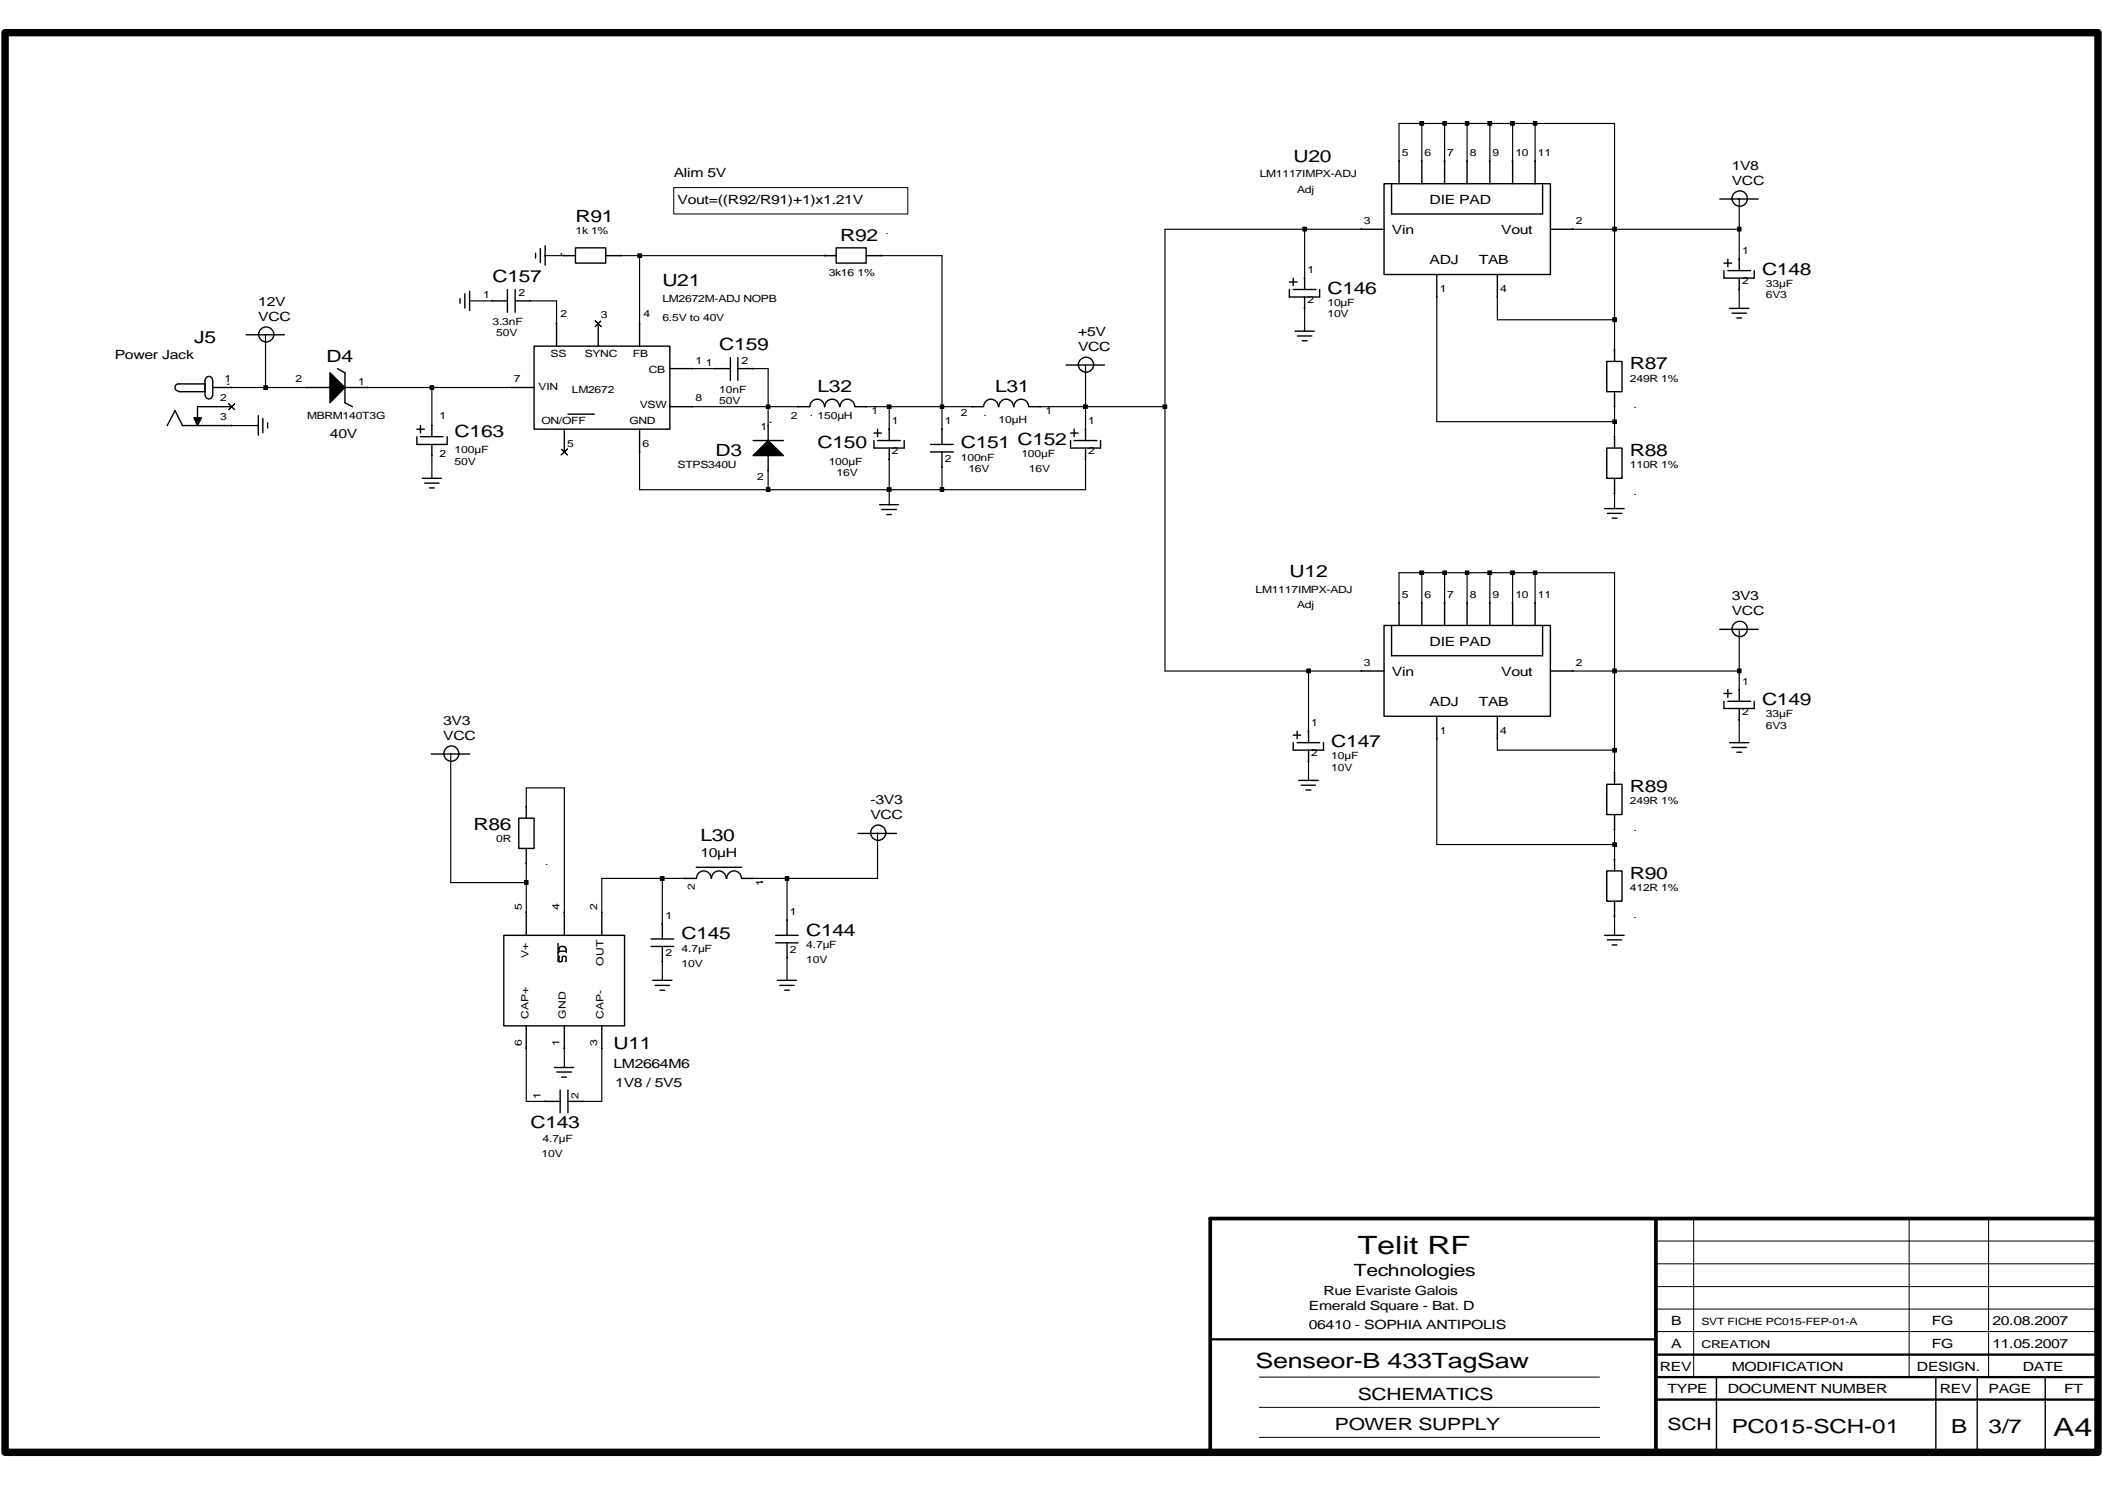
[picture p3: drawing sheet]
<svg xmlns="http://www.w3.org/2000/svg" width="297mm" height="210mm" viewBox="0 0 297 210" stroke-linecap="round" stroke-linejoin="round" font-family="sans-serif">
<g fill="none" stroke="#000" stroke-width=".16">
<path d="M200.8 17.4v5.4M204 17.4v5.4M207.2 17.4v5.4M210.4 17.4v5.4M213.7 17.4v5.4M216.8 17.4v5.4M77 36.1h2.7M87.7 36.1h28.8M90.3 36.1v9.6M124.5 36.1h8.6v24.5M184.3 32.4v6.9M192.3 32.4h-27.8v62.4h27.8"/>
<path d="M197.6 22.8v-5.4h30.4v32M222.2 32.4h23.5M245.7 28.1v8.5M32.7 54.7h10.7M37.5 47.3v7.4M51.9 54.7h20.3M61 54.7v5.4M66.3 42.5h3.2M74.9 42.5h3.7v3.2M97.8 52.1h3.2M97.8 57.4h14.9M106.4 52.1h2.1v8"/>
<path d="M122.3 57.4h15M125.6 57.4v3.2M146.9 57.4h17.6M153.3 51.6v9M184.3 43.6v3.2M202.9 42v17.6h25.1M211.5 42v3.2h16.5M228 57.4v4.3M245.7 40.9v2.7M32.7 60.1h3.8M61 64.3v3.3M90.3 63.8v5.4h63v-4.3"/>
<path d="M108.5 66.5v2.7M125.6 64.9v6.4M133.1 66v3.2M228 69.7v2.1M184.8 94.8v8.5M197.6 85.2v-4.3h30.4v28.3M200.8 80.9v4.3M204 80.9v4.3M207.2 80.9v4.3M210.4 80.9v4.3M213.7 80.9v4.3M216.8 80.9v4.3"/>
<path d="M222.2 94.8h23.5M245.7 88.9v8.5M63.7 106.5v18.2h10.6M74.3 114v-2.7h5.4v17.6M123.9 117.7v6.4h-17.5M184.8 107.6v2.6M202.9 104.4v14.9h25.1M211.5 104.4v1.6h16.5M228 117.2v4.2M245.7 101.7v3.2M74.3 122v6.9M93.6 124.1v6.4"/>
<path d="M93.6 135.8v2.7M96.8 124.1h-11.8v4.8M111.2 124.1v5.9M111.2 135.3v3.2M228 129.5v2.6M74.3 148.1v7.5h2.7M79.7 148.1v2.7M85 148.1v7.5h-2.7"/>
</g>
<path d="M233.9 172.1v32.5M296.3 172.1h-125.4v33" fill="none" stroke="#000" stroke-width=".52"/>
<g fill="none" stroke="#000" stroke-width=".14">
<path d="M200.5 17.2h.6v.5h-.6zM203.8 17.2h.5v.5h-.5zM207 17.2h.5v.5h-.5zM210.1 17.2h.6v.5h-.6zM213.4 17.2h.5v.5h-.5zM216.6 17.2h.5v.5h-.5zM77 36v.1v.1zM79.6 36.1h.1zM87.6 36.1h.1zM90.1 35.9h.5v.5h-.5zM95.2 26.5h33v3.7h-33zM116.5 36.1v.1z"/>
<path d="M124.5 36v.2zM184 32.1h.5v.5h-.5zM184.2 39.2l.1 .1zM192.2 32.3l.1 .1zM197.6 22.7v.1zM200.7 22.7l.1 .1zM204 22.7h.1l-.1 .1zM207.2 22.7v.1zM210.4 22.7v.1zM213.6 22.7v.1zM216.8 22.7v.1zM222.1 32.3h.1z"/>
<path d="M227.8 32.1h.5v.5h-.5zM245.4 32.1h.5v.5h-.5zM245.6 28.1h.1zM245.6 36.6h.1zM32.3 57l.4 .4 .4-.4-.4 .4 .4 .5-.4-.5-.4 .5 .4-.5zM32.7 54.7v.1zM37.3 54.5h.5v.5h-.5zM37.5 47.2v.1zM43.3 54.7l.1 .1zM51.9 54.7v.1zM60.7 54.5h.6v.5h-.6zM66.3 42.4l.1 .1z"/>
<path d="M69.5 42.4v.1zM72.1 54.7l.1 .1zM74.8 42.4l.1 .1zM78.5 45.7h.2l-.1 .1zM84.1 45.3l.4 .4 .4-.4-.4 .4 .4 .4-.4-.4-.4 .4 .4-.4zM90.3 45.7v.1zM97.8 52v.1zM97.8 57.4v.1zM101 52l.1 .1zM106.3 52l.1 .1zM108.2 57.2h.6v.5h-.6zM112.7 57.4l.1 .1z"/>
<path d="M122.3 57.4l.1 .1zM125.3 57.2h.6v.5h-.6zM132.8 57.2h.5v.5h-.5zM137.3 57.4h.1zM146.9 57.4h.1zM153 57.2h.6v.5h-.6zM153.3 51.5v.1zM164.2 57.2h.6v.5h-.6zM184.2 46.7h.1zM184.2 43.5l.1 .1zM202.9 41.9l.1 .1zM211.5 41.9v.1z"/>
<path d="M227.8 59.3h.5v.5h-.5zM227.8 44.9h.5v.5h-.5zM228 49.4h.1zM228 57.4h.1zM245.6 43.5l.1 .1zM245.6 40.9h.1zM32.7 60.1h.1zM36.4 60.1h.1zM61 67.5v.1zM61 60.1v.1zM61 64.3v.1zM79.2 63.4l.5 .4 .4-.4-.4 .4 .4 .5-.4-.5-.5 .5 .5-.5z"/>
<path d="M90.3 63.8v.1zM108.2 68.9h.6v.5h-.6zM108.5 60.1h.1M108.5 66.4v.1zM125.3 68.9h.6v.5h-.6zM125.5 71.2l.1 .1zM125.5 60.6l.1 .1zM125.5 64.9h.1zM132.8 68.9h.5v.5h-.5zM133 60.6l.1 .1zM133 65.9l.1 .1zM153.3 60.6v.1z"/>
<path d="M153.3 64.9h.1M228 69.7h.1l-.1 .1zM228 71.8h.1zM228 61.6l.1 .1zM184.6 94.5h.5v.5h-.5zM192.2 94.7l.1 .1zM197.6 85.1v.1zM200.5 80.6h.6v.6h-.6zM200.7 85.1l.1 .1zM203.8 80.6h.5v.6h-.5zM204 85.1h.1l-.1 .1zM207 80.6h.5v.6h-.5z"/>
<path d="M207.2 85.1v.1zM210.1 80.6h.6v.6h-.6zM210.4 85.1v.1zM213.4 80.6h.5v.6h-.5zM213.6 85.1v.1zM216.6 80.6h.5v.6h-.5zM216.8 85.1v.1zM222.1 94.7h.1zM227.8 94.5h.5v.5h-.5zM245.4 94.5h.5v.5h-.5zM245.6 88.9h.1zM245.6 97.4h.1z"/>
<path d="M63.6 106.4l.1 .2zM74.3 113.9l.1 .1zM123.9 117.7h.1zM184.8 110.2v.1zM184.9 103.3h.1M184.8 107.5v.1zM202.9 104.3l.1 .1zM211.5 104.3v.1zM227.8 119h.5v.5h-.5zM227.8 105.7h.5v.6h-.5zM228 109.1h.1zM228 117.1l.1 .1z"/>
<path d="M245.6 104.9h.1h-.1zM245.6 101.6l.1 .1zM74.1 124.4h.5v.5h-.5zM74.2 128.9h.2zM74.2 122h.2zM79.6 128.8l.1 .1zM85 128.8v.1zM93.3 123.8h.5v.6h-.5zM93.6 135.8h.1M93.5 138.4v.1zM93.5 130.4v.2zM96.7 124l.1 .1z"/>
<path d="M106.3 124l.1 .1zM110.9 123.8h.5v.6h-.5zM111.1 138.4l.1 .1zM111.1 129.9l.1 .1zM111.1 135.3h.1zM228 132.1h.1l-.1 .1zM228 129.4l.1 .1zM228 121.4h.1zM74.3 148l.1 .1zM76.9 155.5l.1 .1zM79.6 150.7l.1 .1zM79.6 148l.1 .1z"/>
<path d="M82.3 155.5l.1 .1zM85 148v.1zM233.9 175.3h61.9M233.9 178.5h61.9M239.2 172.1v22.4M269.7 172.1v22.4M280.9 172.1v22.4M177.9 194.5h48M177.9 198.8h48M233.9 181.7h61.9M233.9 184.9h62.4M233.9 188.1h62.4"/>
<path d="M177.9 203h48"/>
</g>
<path d="M.7 4.6h295.6v200.5h-295.6z" fill="none" stroke="#000" stroke-width="1"/>
<path d="M170.9 189.2h63M233.9 194.5h62.4M233.9 191.3h62.4M233.9 197.7h62.4" fill="none" stroke="#000" stroke-width=".33"/>
<g fill="none" stroke="#000" stroke-width=".2">
<path d="M75.6 35.8v.6M76.3 35.1v2M77 34.7v2.8M79.7 36.1h1.6M81.3 35h4.3v2.2h-4.3zM85.6 36.1h2.1M116.5 36.1h1.6M118.1 35h4.2v2.2h-4.2zM122.3 36.1h2.2M182.1 39.8h1.1M182.7 39.3v1M184.3 39.3v1.6"/>
<path d="M192.3 32.4h3.2M195.5 26h23.5v12.8h-23.5zM196.6 26v4.2h21.3v-4.2M197.6 22.8v3.2M200.8 22.8v3.2M202.9 38.8v3.2M204 22.8v3.2M207.2 22.8v3.2M210.4 22.8v3.2M211.5 38.8v3.2M213.7 22.8v3.2M216.8 22.8v3.2"/>
<path d="M219 32.4h3.2M242.9 28.1h5.4M243.5 38.2v1.1h4.3v-1.1M243.5 37.2h1.1M244 38.2h3.3M244 36.6v1.1M245.7 36.6v1.6M245.7 39.3v1.6M25.3 55.3h3.7M27.4 59h1l-.5 1.1zM29 54.2h-3.7a.51 .51 0 0 0-.6 .5 .51 .51 0 0 0 .6 .5M29 53.7v2.1"/>
<path d="M29 53.7a.51 .51 0 0 1 .5-.5 .51 .51 0 0 1 .5 .5M29 55.8a.51 .51 0 0 0 .5 .5 .51 .51 0 0 0 .5-.5M30.1 54.7h2.6M30.1 53.7v2.1M32.7 57.4h-4.8v2.7M34.8 47.3h5.4M36.5 58.7v2.8M37.1 59.1v2M37.8 59.7v.8M43.4 54.7h3.2M46.6 52.7l2.1 2-2.1 2.2zM47.7 52.1l1 .6v4.2l1.1 .5"/>
<path d="M48.7 54.7h3.2M65 42.2v.6M65.7 41.5v2M66.3 41.1v2.8M69.5 42.5h2.2M71.7 40.9v3.2M72.2 54.7h3.2M72.8 42.5h2.1M72.8 40.9v3.2M75.4 48.9h19.2v11.7h-19.2zM78.6 45.7v3.2M80.2 58.5h3.7"/>
<path d="M84.5 45.7v3.2M90.3 45.7v3.2M94.6 57.4h3.2M94.6 52.1h3.2M101 52.1h2.2M103.2 50.5v3.2M104.2 52.1h2.2M104.2 50.5v3.2M112.7 57.4h1.7a1.04 1.04 0 0 1 1-1 1.04 1.04 0 0 1 1.1 1M116.5 57.4a1.04 1.04 0 0 1 1-1 1.04 1.04 0 0 1 1.1 1M118.7 57.4a1.04 1.04 0 0 1 1-1 1.04 1.04 0 0 1 1 1M120.8 57.4h1.5"/>
<path d="M137.3 57.4h1.6M138.9 57.4a1.04 1.04 0 0 1 1.1-1 1.04 1.04 0 0 1 1 1M141.1 57.4a1.04 1.04 0 0 1 1-1 1.04 1.04 0 0 1 1.1 1M143.2 57.4a1.04 1.04 0 0 1 1-1 1.04 1.04 0 0 1 1.1 1M145.3 57.4h1.6M150.6 51.6h5.4M182.1 40.9v1.1h4.3v-1.1M182.7 40.9h3.2M182.9 46.8h2.7M183.3 47.5h2M183.9 48.1h.7M184.3 42v1.6"/>
<path d="M226.9 51.1h2.2v4.2h-2.2zM228 49.4v1.7M228 55.3v2.1M244.3 43.6h2.7M244.6 44.2h2.1M245.3 44.9h.7M23.6 60.1l1.1-2.1 1.1 2.1h6.9M58.9 61.7v1.1h4.3v-1.1M58.9 60.6h1M59.4 61.7h3.2M59.4 60.1v1.1M59.6 67.6h2.8"/>
<path d="M60 68.2h2M60.7 68.9h.6M61 60.1v1.6M61 62.8v1.5M79.7 60.6v3.2M90.3 60.6v3.2M106.4 64.3l2.1-2.1 2.2 2.1zM106.4 62.2h4.3M108.5 60.1v2.1M108.5 64.3v2.2M123.4 62.2v1.1h4.3v-1.1M123.4 61.2h1.1"/>
<path d="M123.9 62.2h3.3M123.9 60.6v1.1M124.2 71.3h2.7M124.5 72h2.1M125.3 72.7h.6M125.6 60.6v1.6M125.6 63.3v1.6M131.4 62.8h3.3M131.4 63.8h3.3M133.1 60.6v2.2M133.1 63.8v2.2M151.2 62.2v1.1h4.2v-1.1"/>
<path d="M151.2 61.2h1.1M151.7 62.2h3.2M151.7 60.6v1.1M153.3 60.6v1.6M153.3 63.3v1.6M226.6 71.8h2.8M226.9 63.3h2.2v4.3h-2.2zM227 72.5h2.1M227.7 73.2h.7M228 61.7v1.6M228 67.6v2.1M192.3 94.8h3.2"/>
<path d="M195.5 88.3h23.5v12.9h-23.5zM196.6 88.3v4.3h21.3v-4.3M197.6 85.2v3.1M200.8 85.2v3.1M204 85.2v3.1M207.2 85.2v3.1M210.4 85.2v3.1M213.7 85.2v3.1M216.8 85.2v3.1M219 94.8h3.2M242.9 88.9h5.4M243.5 99.1v1h4.3v-1"/>
<path d="M243.5 98h1.1M244 97.4v1.1M244 99.1h3.3M245.7 97.4v1.7M60.9 106.5h5.4M73.3 115.6h2.1v4.2h-2.1zM74.3 114v1.6M74.3 119.8v2.2M121.2 117.7h5.4M182.7 104.9v1.1h4.2v-1.1M182.7 103.8h1M183.2 104.9h3.2"/>
<path d="M183.2 103.3v1.1M183.4 110.2h2.8M183.8 110.9h2M184.4 111.6h.8M184.8 103.3v1.6M184.8 106v1.6M202.9 101.2v3.2M211.5 101.2v3.2M226.9 110.8h2.2v4.3h-2.2zM228 109.2v1.6M228 115.1v2.1M244.3 104.9h2.7"/>
<path d="M244.6 105.6h2.1M245.3 106.3h.7M245.7 100.1v1.6M71.2 132.1h17v12.8h-17zM74.3 128.9v3.2M78.8 133.3v2.5M78.9 134.5v-.5l.1-.2 .2-.1h.4l.2 .1 .2 .2v.5M78.9 134.4h1.1M79 135.1l-.1 .1 .1 .6h.3l.1-.1v-.5l.1-.1h.3l.2 .1v.5l-.2 .1M79.7 128.9v3.2M85 128.9v3.2M91.9 132.6h3.3"/>
<path d="M91.9 133.7h3.3M92.2 138.5h2.7M92.5 139.2h2.1M93.2 139.9h.7M93.6 130.5v2.1M93.6 133.7v2.1M96.8 124.1h1.5M98.3 122.5h6.5M98.4 124.1a1.04 1.04 0 0 1 1-1.1 1.04 1.04 0 0 1 1.1 1.1M100.5 124.1a1.04 1.04 0 0 1 1-1.1 1.04 1.04 0 0 1 1.1 1.1M102.7 124.1a1.04 1.04 0 0 1 1-1.1 1.04 1.04 0 0 1 1 1.1M104.8 124.1h1.6"/>
<path d="M109.6 132.1h3.1M109.6 133.2h3.1M109.8 138.5h2.7M110.1 139.2h2.1M110.8 139.9h.7M111.2 130v2.1M111.2 133.2v2.1M226.6 132.1h2.8M226.9 123h2.2v4.3h-2.2zM227 132.8h2.1M227.7 133.5h.7M228 121.4v1.6"/>
<path d="M228 127.3v2.2M74.3 144.9v3.2M77 155.6h2.1M78.3 150.8h2.7M78.7 151.4h2M79.1 154v3.2M79.3 152.1h.7M79.7 144.9v3.2M80.2 155.6h2.1M80.2 154v3.2M85 144.9v3.2M242.4 194.5v10.6"/>
<path d="M273.4 194.5v10.6M279.3 194.5v10.6M288.9 194.5v10.6"/>
<circle cx="245.7" cy="28" r="1.09"/>
<circle cx="37.6" cy="47.2" r="1.06"/>
<circle cx="153.4" cy="51.5" r="1.07"/>
<circle cx="245.7" cy="88.8" r="1.09"/>
<circle cx="63.8" cy="106.5" r="1.07"/>
<circle cx="124" cy="117.6" r="1.07"/>
</g>
<g fill="#000">
<path d="M46.6 52.7l2.1 2-2.1 2.2zM27.4 59h1l-.5 1.1zM106.4 64.3l2.1-2.1 2.2 2.1z"/>
<path d="M200.5 17.2h.6v.5h-.6z" fill-rule="evenodd"/>
<path d="M203.8 17.2h.5v.5h-.5z" fill-rule="evenodd"/>
<path d="M207 17.2h.5v.5h-.5z" fill-rule="evenodd"/>
<path d="M210.1 17.2h.6v.5h-.6z" fill-rule="evenodd"/>
<path d="M213.4 17.2h.5v.5h-.5z" fill-rule="evenodd"/>
<path d="M216.6 17.2h.5v.5h-.5z" fill-rule="evenodd"/>
<path d="M77 36v.1v.1z" fill-rule="evenodd"/>
<path d="M79.6 36.1h.1z" fill-rule="evenodd"/>
<path d="M87.6 36.1h.1z" fill-rule="evenodd"/>
<path d="M90.1 35.9h.5v.5h-.5z" fill-rule="evenodd"/>
<path d="M116.5 36.1v.1z" fill-rule="evenodd"/>
<path d="M124.5 36v.2z" fill-rule="evenodd"/>
<path d="M184 32.1h.5v.5h-.5z" fill-rule="evenodd"/>
<path d="M184.2 39.2l.1 .1z" fill-rule="evenodd"/>
<path d="M192.2 32.3l.1 .1z" fill-rule="evenodd"/>
<path d="M197.6 22.7v.1z" fill-rule="evenodd"/>
<path d="M200.7 22.7l.1 .1z" fill-rule="evenodd"/>
<path d="M204 22.7h.1l-.1 .1z" fill-rule="evenodd"/>
<path d="M207.2 22.7v.1z" fill-rule="evenodd"/>
<path d="M210.4 22.7v.1z" fill-rule="evenodd"/>
<path d="M213.6 22.7v.1z" fill-rule="evenodd"/>
<path d="M216.8 22.7v.1z" fill-rule="evenodd"/>
<path d="M222.1 32.3h.1z" fill-rule="evenodd"/>
<path d="M227.8 32.1h.5v.5h-.5z" fill-rule="evenodd"/>
<path d="M245.4 32.1h.5v.5h-.5z" fill-rule="evenodd"/>
<path d="M245.6 28.1h.1z" fill-rule="evenodd"/>
<path d="M245.6 36.6h.1z" fill-rule="evenodd"/>
<path d="M32.7 54.7v.1z" fill-rule="evenodd"/>
<path d="M37.3 54.5h.5v.5h-.5z" fill-rule="evenodd"/>
<path d="M37.5 47.2v.1z" fill-rule="evenodd"/>
<path d="M43.3 54.7l.1 .1z" fill-rule="evenodd"/>
<path d="M51.9 54.7v.1z" fill-rule="evenodd"/>
<path d="M60.7 54.5h.6v.5h-.6z" fill-rule="evenodd"/>
<path d="M66.3 42.4l.1 .1z" fill-rule="evenodd"/>
<path d="M69.5 42.4v.1z" fill-rule="evenodd"/>
<path d="M72.1 54.7l.1 .1z" fill-rule="evenodd"/>
<path d="M74.8 42.4l.1 .1z" fill-rule="evenodd"/>
<path d="M78.5 45.7h.2l-.1 .1z" fill-rule="evenodd"/>
<path d="M90.3 45.7v.1z" fill-rule="evenodd"/>
<path d="M97.8 52v.1z" fill-rule="evenodd"/>
<path d="M97.8 57.4v.1z" fill-rule="evenodd"/>
<path d="M101 52l.1 .1z" fill-rule="evenodd"/>
<path d="M106.3 52l.1 .1z" fill-rule="evenodd"/>
<path d="M108.2 57.2h.6v.5h-.6z" fill-rule="evenodd"/>
<path d="M112.7 57.4l.1 .1z" fill-rule="evenodd"/>
<path d="M122.3 57.4l.1 .1z" fill-rule="evenodd"/>
<path d="M125.3 57.2h.6v.5h-.6z" fill-rule="evenodd"/>
<path d="M132.8 57.2h.5v.5h-.5z" fill-rule="evenodd"/>
<path d="M137.3 57.4h.1z" fill-rule="evenodd"/>
<path d="M146.9 57.4h.1z" fill-rule="evenodd"/>
<path d="M153 57.2h.6v.5h-.6z" fill-rule="evenodd"/>
<path d="M153.3 51.5v.1z" fill-rule="evenodd"/>
<path d="M164.2 57.2h.6v.5h-.6z" fill-rule="evenodd"/>
<path d="M184.2 46.7h.1z" fill-rule="evenodd"/>
<path d="M184.2 43.5l.1 .1z" fill-rule="evenodd"/>
<path d="M202.9 41.9l.1 .1z" fill-rule="evenodd"/>
<path d="M211.5 41.9v.1z" fill-rule="evenodd"/>
<path d="M227.8 59.3h.5v.5h-.5z" fill-rule="evenodd"/>
<path d="M227.8 44.9h.5v.5h-.5z" fill-rule="evenodd"/>
<path d="M228 49.4h.1z" fill-rule="evenodd"/>
<path d="M228 57.4h.1z" fill-rule="evenodd"/>
<path d="M245.6 43.5l.1 .1z" fill-rule="evenodd"/>
<path d="M245.6 40.9h.1z" fill-rule="evenodd"/>
<path d="M32.7 60.1h.1z" fill-rule="evenodd"/>
<path d="M36.4 60.1h.1z" fill-rule="evenodd"/>
<path d="M61 67.5v.1z" fill-rule="evenodd"/>
<path d="M61 60.1v.1z" fill-rule="evenodd"/>
<path d="M61 64.3v.1z" fill-rule="evenodd"/>
<path d="M90.3 63.8v.1z" fill-rule="evenodd"/>
<path d="M108.2 68.9h.6v.5h-.6z" fill-rule="evenodd"/>
<path d="M108.5 66.4v.1z" fill-rule="evenodd"/>
<path d="M125.3 68.9h.6v.5h-.6z" fill-rule="evenodd"/>
<path d="M125.5 71.2l.1 .1z" fill-rule="evenodd"/>
<path d="M125.5 60.6l.1 .1z" fill-rule="evenodd"/>
<path d="M125.5 64.9h.1z" fill-rule="evenodd"/>
<path d="M132.8 68.9h.5v.5h-.5z" fill-rule="evenodd"/>
<path d="M133 60.6l.1 .1z" fill-rule="evenodd"/>
<path d="M133 65.9l.1 .1z" fill-rule="evenodd"/>
<path d="M153.3 60.6v.1z" fill-rule="evenodd"/>
<path d="M228 71.8h.1z" fill-rule="evenodd"/>
<path d="M228 61.6l.1 .1z" fill-rule="evenodd"/>
<path d="M228 69.7h.1l-.1 .1z" fill-rule="evenodd"/>
<path d="M184.6 94.5h.5v.5h-.5z" fill-rule="evenodd"/>
<path d="M192.2 94.7l.1 .1z" fill-rule="evenodd"/>
<path d="M197.6 85.1v.1z" fill-rule="evenodd"/>
<path d="M200.5 80.6h.6v.6h-.6z" fill-rule="evenodd"/>
<path d="M200.7 85.1l.1 .1z" fill-rule="evenodd"/>
<path d="M203.8 80.6h.5v.6h-.5z" fill-rule="evenodd"/>
<path d="M204 85.1h.1l-.1 .1z" fill-rule="evenodd"/>
<path d="M207 80.6h.5v.6h-.5z" fill-rule="evenodd"/>
<path d="M207.2 85.1v.1z" fill-rule="evenodd"/>
<path d="M210.1 80.6h.6v.6h-.6z" fill-rule="evenodd"/>
<path d="M210.4 85.1v.1z" fill-rule="evenodd"/>
<path d="M213.4 80.6h.5v.6h-.5z" fill-rule="evenodd"/>
<path d="M213.6 85.1v.1z" fill-rule="evenodd"/>
<path d="M216.6 80.6h.5v.6h-.5z" fill-rule="evenodd"/>
<path d="M216.8 85.1v.1z" fill-rule="evenodd"/>
<path d="M222.1 94.7h.1z" fill-rule="evenodd"/>
<path d="M227.8 94.5h.5v.5h-.5z" fill-rule="evenodd"/>
<path d="M245.4 94.5h.5v.5h-.5z" fill-rule="evenodd"/>
<path d="M245.6 88.9h.1z" fill-rule="evenodd"/>
<path d="M245.6 97.4h.1z" fill-rule="evenodd"/>
<path d="M63.6 106.4l.1 .2z" fill-rule="evenodd"/>
<path d="M74.3 113.9l.1 .1z" fill-rule="evenodd"/>
<path d="M123.9 117.7h.1z" fill-rule="evenodd"/>
<path d="M184.8 110.2v.1z" fill-rule="evenodd"/>
<path d="M184.8 107.5v.1z" fill-rule="evenodd"/>
<path d="M202.9 104.3l.1 .1z" fill-rule="evenodd"/>
<path d="M211.5 104.3v.1z" fill-rule="evenodd"/>
<path d="M227.8 119h.5v.5h-.5z" fill-rule="evenodd"/>
<path d="M227.8 105.7h.5v.6h-.5z" fill-rule="evenodd"/>
<path d="M228 109.1h.1z" fill-rule="evenodd"/>
<path d="M228 117.1l.1 .1z" fill-rule="evenodd"/>
<path d="M245.6 104.9h.1h-.1z" fill-rule="evenodd"/>
<path d="M245.6 101.6l.1 .1z" fill-rule="evenodd"/>
<path d="M74.1 124.4h.5v.5h-.5z" fill-rule="evenodd"/>
<path d="M74.2 128.9h.2z" fill-rule="evenodd"/>
<path d="M74.2 122h.2z" fill-rule="evenodd"/>
<path d="M79.6 128.8l.1 .1z" fill-rule="evenodd"/>
<path d="M85 128.8v.1z" fill-rule="evenodd"/>
<path d="M93.3 123.8h.5v.6h-.5z" fill-rule="evenodd"/>
<path d="M93.5 138.4v.1z" fill-rule="evenodd"/>
<path d="M93.5 130.4v.2z" fill-rule="evenodd"/>
<path d="M96.7 124l.1 .1z" fill-rule="evenodd"/>
<path d="M106.3 124l.1 .1z" fill-rule="evenodd"/>
<path d="M110.9 123.8h.5v.6h-.5z" fill-rule="evenodd"/>
<path d="M111.1 138.4l.1 .1z" fill-rule="evenodd"/>
<path d="M111.1 129.9l.1 .1z" fill-rule="evenodd"/>
<path d="M111.1 135.3h.1z" fill-rule="evenodd"/>
<path d="M228 132.1h.1l-.1 .1z" fill-rule="evenodd"/>
<path d="M228 121.4h.1z" fill-rule="evenodd"/>
<path d="M228 129.4l.1 .1z" fill-rule="evenodd"/>
<path d="M74.3 148l.1 .1z" fill-rule="evenodd"/>
<path d="M76.9 155.5l.1 .1z" fill-rule="evenodd"/>
<path d="M79.6 150.7l.1 .1z" fill-rule="evenodd"/>
<path d="M79.6 148l.1 .1z" fill-rule="evenodd"/>
<path d="M82.3 155.5l.1 .1z" fill-rule="evenodd"/>
<path d="M85 148v.1z" fill-rule="evenodd"/>
</g>
<g font-size="3.6">
<text x="191.8" y="177.2">Telit RF</text>
<text x="290" y="202.8">A4</text>
</g>
<text font-size="3" x="177.3" y="193.3">Senseor-B 433TagSaw</text>
<g font-size="2.7">
<text x="244.6" y="202.4">PC015-SCH-01</text>
<text x="275.6" y="202.4">B</text>
<text x="280.9" y="202.4">3/7</text>
</g>
<g font-size="2.4">
<text x="182.7" y="22.8">U20</text>
<text x="81.3" y="31.4">R91</text>
<text x="118.7" y="34">R92</text>
<text x="69.6" y="39.9">C157</text>
<text x="93.6" y="40.4">U21</text>
<text x="187.5" y="41.5">C146</text>
<text x="248.9" y="38.8">C148</text>
<text x="27.4" y="48.4">J5</text>
<text x="46.1" y="51.1">D4</text>
<text x="101.6" y="49.5">C159</text>
<text x="230.2" y="52.2">R87</text>
<text x="115.5" y="55.4">L32</text>
<text x="140.5" y="55.4">L31</text>
<text x="64.2" y="61.7">C163</text>
<text x="101" y="64.4">D3</text>
<text x="115.5" y="63.3">C150</text>
<text x="135.7" y="63.3">C151 C152</text>
<text x="230.2" y="64.4">R88</text>
<text x="182.2" y="81.5">U12</text>
<text x="248.9" y="99.6">C149</text>
<text x="188" y="105.5">C147</text>
<text x="230.2" y="111.9">R89</text>
<text x="66.9" y="117.2">R86</text>
<text x="98.9" y="118.8">L30</text>
<text x="230.2" y="124.2">R90</text>
<text x="96.3" y="132.7">C145</text>
<text x="113.9" y="132.2">C144</text>
<text x="86.7" y="148.2">U11</text>
<text x="74.9" y="159.3">C143</text>
<text x="191.2" y="180.2">Technologies</text>
<text x="191.8" y="197.7">SCHEMATICS</text>
<text x="188.5" y="202">POWER SUPPLY</text>
<text x="235.5" y="202">SCH</text>
</g>
<g font-size="1.8">
<text x="95.2" y="25.1">Alim 5V</text>
<text x="95.7" y="28.8">Vout=((R92/R91)+1)x1.21V</text>
<text x="201.9" y="28.8">DIE PAD</text>
<text x="244.6" y="24">1V8</text>
<text x="244.6" y="26.1">VCC</text>
<text x="196.6" y="33.1">Vin</text>
<text x="212" y="33.1">Vout</text>
<text x="79.4" y="36.2" transform="rotate(-90 79.4 36.2)">.</text>
<text x="201.9" y="37.3">ADJ</text>
<text x="208.9" y="37.3">TAB</text>
<text x="36.5" y="43.2">12V</text>
<text x="36.5" y="45.3">VCC</text>
<text x="152.3" y="47.5">+5V</text>
<text x="16.2" y="50.7">Power Jack</text>
<text x="152.3" y="49.6">VCC</text>
<text x="32" y="54.4">.</text>
<text x="108.5" y="59.7">.</text>
<text x="46.6" y="61.9">40V</text>
<text x="244.6" y="84.8">3V3</text>
<text x="244.6" y="86.9">VCC</text>
<text x="196.6" y="95.5">Vin</text>
<text x="201.9" y="91.2">DIE PAD</text>
<text x="212" y="95.5">Vout</text>
<text x="201.9" y="99.7">ADJ</text>
<text x="208.9" y="99.7">TAB</text>
<text x="62.6" y="102.4">3V3</text>
<text x="62.6" y="104.6">VCC</text>
<text x="122.9" y="113.6">-3V3</text>
<text x="122.9" y="115.7">VCC</text>
<text x="98.9" y="121.1">10µH</text>
<text x="107.7" y="124.9" transform="rotate(-90 107.7 124.9)">.</text>
<text x="86.7" y="150.9">LM2664M6</text>
<text x="86.9" y="153.6">1V8 / 5V5</text>
<text x="184.9" y="185.1">Emerald Square - Bat. D</text>
<text x="186.9" y="182.9">Rue Evariste Galois</text>
<text x="184.9" y="187.7">06410 - SOPHIA ANTIPOLIS</text>
<text x="236" y="187.2">B</text>
<text x="236" y="190.4">A</text>
<text x="272.9" y="190.4">FG</text>
<text x="272.9" y="187.2">FG</text>
<text x="281.4" y="190.4">11.05.2007</text>
<text x="281.4" y="187.2">20.08.2007</text>
<text x="234.4" y="193.6">REV</text>
<text x="235.5" y="196.8">TYPE</text>
<text x="244" y="196.8">DOCUMENT NUMBER</text>
<text x="244.6" y="193.6">MODIFICATION</text>
<text x="270.8" y="193.6">DESIGN.</text>
<text x="274" y="196.8">REV</text>
<text x="280.9" y="196.8">PAGE</text>
<text x="285.7" y="193.6">DATE</text>
<text x="291.5" y="196.8">FT</text>
</g>
<text font-size="1.5" x="240.3" y="190.4">CREATION</text>
<g font-size="1.4">
<text x="198" y="22.1">5</text>
<text x="201.2" y="22.1">6</text>
<text x="204.4" y="22.1">7</text>
<text x="207.6" y="22.1">8</text>
<text x="210.8" y="22.1">9</text>
<text x="214" y="22.1">10</text>
<text x="217.2" y="22.1">11</text>
<text x="177.9" y="25.1">LM1117IMPX-ADJ</text>
<text x="183.2" y="27.2">Adj</text>
<text x="81.3" y="33.1">1k 1%</text>
<text x="125.1" y="33.1">.</text>
<text x="192.7" y="31.6">3</text>
<text x="222.6" y="31.6">2</text>
<text x="246.1" y="35.9">1</text>
<text x="73.2" y="41.8">2</text>
<text x="117" y="38.9">3k16 1%</text>
<text x="184.7" y="38.6">1</text>
<text x="203.4" y="41.2">1</text>
<text x="211.9" y="41.2">4</text>
<text x="246.1" y="40.2">2</text>
<text x="249.4" y="40.6">33µF</text>
<text x="68.2" y="42.1">1</text>
<text x="69.6" y="45.9">3.3nF</text>
<text x="70.1" y="47.5">50V</text>
<text x="79.2" y="44.8">2</text>
<text x="84.9" y="45">3</text>
<text x="90.9" y="44.8">4</text>
<text x="93.6" y="42.7">LM2672M-ADJ NOPB</text>
<text x="93.6" y="45.3">6.5V to 40V</text>
<text x="184.7" y="42.8">2</text>
<text x="187.5" y="44.8">10V</text>
<text x="187.5" y="43.2">10µF</text>
<text x="249.4" y="42.2">6V3</text>
<text x="77.8" y="50.5">SS</text>
<text x="82.6" y="50.5">SYNC</text>
<text x="89.4" y="50.5">FB</text>
<text x="91.6" y="52.6">CB</text>
<text x="98.3" y="51.4">1</text>
<text x="99.7" y="51.7">1</text>
<text x="104.7" y="51.4">2</text>
<text x="230.2" y="53.9">249R 1%</text>
<text x="31.1" y="56.7">2</text>
<text x="31.1" y="59.4">3</text>
<text x="31.7" y="54">1</text>
<text x="41.7" y="54">2</text>
<text x="43.4" y="59.2">MBRM140T3G</text>
<text x="50.6" y="54.4">1</text>
<text x="62.1" y="59.2">1</text>
<text x="72.6" y="54">7</text>
<text x="76.1" y="55">VIN</text>
<text x="76.5" y="59.9">ON/OFF</text>
<text x="80.8" y="55.5">LM2672</text>
<text x="88.9" y="59.9">GND</text>
<text x="90.4" y="57.6">VSW</text>
<text x="98.3" y="56.7">8</text>
<text x="101.6" y="55.5">10nF</text>
<text x="101.6" y="57.1">50V</text>
<text x="111.7" y="59.2">2</text>
<text x="114.4" y="58.7">.</text>
<text x="115.5" y="59.2">150µH</text>
<text x="123.1" y="58.4">1</text>
<text x="126" y="59.9">1</text>
<text x="133.4" y="59.9">1</text>
<text x="135.7" y="58.7">2</text>
<text x="138.9" y="58.7">.</text>
<text x="141.1" y="59.7">10µH</text>
<text x="147.7" y="58.4">1</text>
<text x="153.7" y="59.9">1</text>
<text x="230.7" y="57.6">.</text>
<text x="62.1" y="64.6">2</text>
<text x="64.2" y="65.6">50V</text>
<text x="64.2" y="64">100µF</text>
<text x="80.1" y="63.1">5</text>
<text x="90.8" y="63.1">6</text>
<text x="107.4" y="60.8">1</text>
<text x="117" y="65.6">100µF</text>
<text x="126" y="64.2">2</text>
<text x="133.4" y="65.2">2</text>
<text x="135.7" y="65.1">100nF</text>
<text x="144.3" y="64.6">100µF</text>
<text x="153.7" y="64.2">2</text>
<text x="95.7" y="66.2">STPS340U</text>
<text x="106.9" y="67.7">2</text>
<text x="118.1" y="67.2">16V</text>
<text x="136.8" y="66.7">16V</text>
<text x="145.3" y="66.7">16V</text>
<text x="230.2" y="66.2">110R 1%</text>
<text x="230.7" y="69.9">.</text>
<text x="177.3" y="83.7">LM1117IMPX-ADJ</text>
<text x="183.2" y="85.9">Adj</text>
<text x="198" y="84.5">5</text>
<text x="201.2" y="84.5">6</text>
<text x="204.4" y="84.5">7</text>
<text x="207.6" y="84.5">8</text>
<text x="210.8" y="84.5">9</text>
<text x="214" y="84.5">10</text>
<text x="217.2" y="84.5">11</text>
<text x="192.7" y="94">3</text>
<text x="222.6" y="94">2</text>
<text x="246.1" y="96.7">1</text>
<text x="246.1" y="101">2</text>
<text x="249.4" y="101.3">33µF</text>
<text x="185.2" y="102.6">1</text>
<text x="185.2" y="106.8">2</text>
<text x="188" y="107.2">10µF</text>
<text x="203.4" y="103.6">1</text>
<text x="211.9" y="103.6">4</text>
<text x="249.4" y="103">6V3</text>
<text x="188" y="108.8">10V</text>
<text x="230.2" y="113.6">249R 1%</text>
<text x="70.1" y="119">0R</text>
<text x="230.7" y="117.3">.</text>
<text x="77" y="122.1">.</text>
<text x="98.1" y="125.8" transform="rotate(-90 98.1 125.8)">2</text>
<text x="107.8" y="125.1" transform="rotate(-90 107.8 125.1)">1</text>
<text x="230.2" y="125.9">412R 1%</text>
<text x="73.7" y="128.6" transform="rotate(-90 73.7 128.6)">5</text>
<text x="79" y="128.6" transform="rotate(-90 79 128.6)">4</text>
<text x="84.4" y="128.6" transform="rotate(-90 84.4 128.6)">2</text>
<text x="94" y="129.8">1</text>
<text x="111.5" y="129.2">1</text>
<text x="230.7" y="129.6">.</text>
<text x="74.6" y="135.3" transform="rotate(-90 74.6 135.3)">V+</text>
<text x="85.3" y="136.4" transform="rotate(-90 85.3 136.4)">OUT</text>
<text x="94" y="135.1">2</text>
<text x="96.3" y="136.6">10V</text>
<text x="96.3" y="134.4">4.7µF</text>
<text x="111.5" y="134.6">2</text>
<text x="113.9" y="136">10V</text>
<text x="113.9" y="133.9">4.7µF</text>
<text x="74.6" y="143.9" transform="rotate(-90 74.6 143.9)">CAP+</text>
<text x="79.9" y="143.9" transform="rotate(-90 79.9 143.9)">GND</text>
<text x="85.3" y="143.9" transform="rotate(-90 85.3 143.9)">CAP-</text>
<text x="73.7" y="147.7" transform="rotate(-90 73.7 147.7)">6</text>
<text x="79" y="147.7" transform="rotate(-90 79 147.7)">1</text>
<text x="84.4" y="147.7" transform="rotate(-90 84.4 147.7)">3</text>
<text x="76.4" y="155.2" transform="rotate(-90 76.4 155.2)">1</text>
<text x="81.7" y="155.2" transform="rotate(-90 81.7 155.2)">2</text>
<text x="76.6" y="161.3">4.7µF</text>
<text x="76.5" y="163.4">10V</text>
<text x="240.3" y="187.2">SVT FICHE PC015-FEP-01-A</text>
</g>
</svg>
